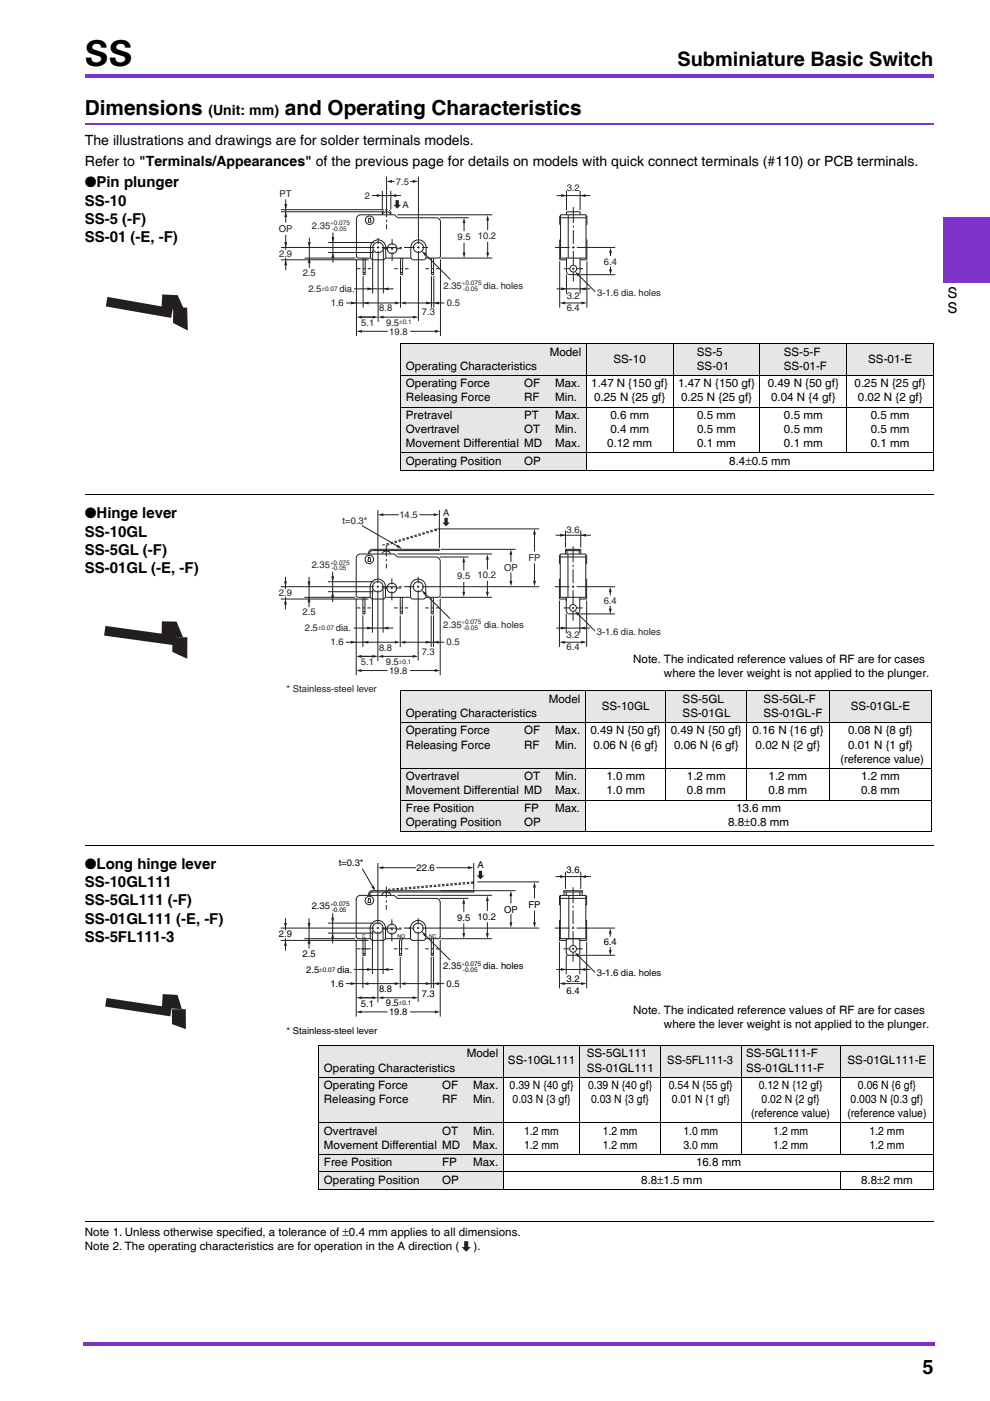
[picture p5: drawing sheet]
<svg xmlns="http://www.w3.org/2000/svg" width="210mm" height="297mm" viewBox="0 0 210 297" stroke-linecap="round" stroke-linejoin="round" font-family="sans-serif">
<g fill="#8033cc">
<path d="M17.7 284.7h.3v.7h-.3z"/>
<path d="M18 284.7h180.3v.7h-180.3z"/>
<path d="M18 15.7h180v.7h-180z"/>
<path d="M200 46h9.9v14h-9.9z"/>
</g>
<path d="M18 25.8h180v2h-180z" fill="#fff"/>
<path d="M18 26.3h180" fill="none" stroke="#8033cc" stroke-width=".42"/>
<path d="M18 103.9h180v2h-180z" fill="#fff"/>
<path d="M18 104.9h180" fill="none" stroke="#000" stroke-width=".21"/>
<path d="M18 178.2h180v2h-180z" fill="#fff"/>
<path d="M18 179.2h180" fill="none" stroke="#000" stroke-width=".21"/>
<path d="M18 258h180v2h-180z" fill="#fff"/>
<path d="M18 259h180" fill="none" stroke="#000" stroke-width=".21"/>
<g fill="#231f20">
<path d="M22.8 63l13.9 2.4-.4 2-13.9-2.4z"/>
<path d="M34.4 62.4l3.3 .2 1.4 3.2-4.8-.4z"/>
<path d="M36.7 65.2h3l.1 4.9-3.1-1.6z"/>
</g>
<g fill="#e6e6e6">
<path d="M85 72.9h39.4v6.7h-39.4z"/>
<path d="M124.4 72.9h18.4v6.7h-18.4z"/>
<path d="M142.8 72.9h18.4v6.7h-18.4z"/>
<path d="M161.2 72.9h18.4v6.7h-18.4z"/>
<path d="M179.6 72.9h18.4v6.7h-18.4z"/>
<path d="M85 79.6h39.4v6.7h-39.4z"/>
<path d="M85 86.3h39.4v9.7h-39.4z"/>
<path d="M85 96h39.4v3.7h-39.4z"/>
</g>
<path d="M84.9 72.9h113.2M84.9 79.6h113.2M85 73v26.6M124.4 72.8v27M142.8 72.8v23.2M161.2 72.8v23.2M179.6 72.8v23.2M198 73v26.6M84.9 86.3h113.2M84.9 96h113.2M84.9 99.7h113.2" fill="none" stroke="#000" stroke-width=".21"/>
<g fill="none" stroke="#231f20" stroke-width=".21">
<path d="M88.7 37.5v14.2M59.6 55.1h18.6M59.6 52.5h19.8M59.6 44.9h21.8M59.6 44.5h21.8M60.6 42.3v4.9M60.6 49.8v3.1M60.6 54.6v2.7M75.6 55v16.2M75.7 57h.8M77 57h.5M77 54.7v3.5h.5v-3.5"/>
<path d="M77 58.6v6.6M77 57.8h.5M78 57h.7M78.2 46.3h.4l.1 .8h-.6zM78.6 54.7v-2.2a1.62 1.62 0 0 1 1.6-1.6 1.62 1.62 0 0 1 1.6 1.6v2.2M79.9 52.5h.6M80.2 50.4v1.3M80.2 52.2v.5M80.2 53.2v15M81 52.5h3.2M81.1 45.5a.96 .96 0 0 1 .9-.6 .96 .96 0 0 1 .9 .6M81.1 44.9v.5"/>
<path d="M81.2 52.7h1.2M81.8 54.7h5.3M81.8 54.7l-.3 .4h-2.6l-.3-.4M82.9 44.9v.5M82.9 52.7h.5M83.2 50.7v1.3M83.2 52.5v.5M83.2 53.5v1.8M83.6 57h.8M83.9 52.7h1.3M84.3 45.5h20.1M84.7 52.5h.5"/>
<path d="M84.9 57h.5M84.9 57.8h.5M84.9 58.6v6.6M85 54.7l-.1 3.5h.5l.1-3.5M85.1 54.7h.1M85.7 52.5h2.3M85.9 57h.8M87.1 54.7v-2.2a1.62 1.62 0 0 1 1.6-1.6 1.62 1.62 0 0 1 1.7 1.6v2.2M87.1 54.7l.4 .4h2.5l.4-.4M88.5 52.5h.5M88.7 52.2v.5M88.7 53.2v14.9"/>
<path d="M89.5 52.5h1.3M90.2 57h.8M90.4 54.7h2.6l.4-.2v-7.4a.9 .9 0 0 0-.9-.9h-8.2l-.6-.7h-7.2a.9 .9 0 0 0-.9 .9l.1 8.1 .4 .2h2.5M91.5 57h.5M91.5 54.7v3.5h.5v-3.5M91.5 58.6v6.6M91.5 57.8h.5M92 58.6v6.6M92.5 57h.8M93.3 46.2h6.1M93.4 55v16.2M93.5 54.7h10.9"/>
<path d="M117.7 52.5h3.1M118.7 54.7h5.8M118.7 55.4v9.8M118.9 45.8h-.2v1.8h.2M118.9 50.9h-.2v4.2h1.5M118.9 54.7v-9.2h5.4v9.2M118.9 46.2h5.4M119.6 57h1.2M120.2 45.5v-.6h2.8v.6M120.2 58.2v4M120.2 54.7v3.1l.4 .4h2l.4-.4-.1-3.1M120.5 45.5v9.2"/>
<path d="M121.3 52.5h.6M121.3 57h.6M121.6 43.9v3.4M121.6 47.8v.5M121.6 48.8v2.9M121.6 52.2v.5M121.6 53.2v3M121.6 56.7v.5M121.6 57.7v2M122.4 52.5h8.1M122.4 57h1.3M123 58.2v4"/>
<path d="M123.1 58.2h7.4M124.3 45.8h.2v1.8h-.2M124.3 50.8l.2 .1v4.2h-1.5M124.5 55.4v9.8"/>
<circle cx="78.4" cy="46.7" r=".9"/>
<circle cx="80.2" cy="52.5" r="1.13"/>
<circle cx="83.2" cy="52.7" r="1.03"/>
<circle cx="88.8" cy="52.5" r="1.06"/>
<circle cx="121.6" cy="57" r=".72"/>
</g>
<path d="M82.9 44.9a1.08 1.08 0 0 0-1.8 0" fill="none" stroke="#231f20" stroke-width=".21" stroke-dasharray=".5 .4" stroke-linecap="butt"/>
<g fill="#231f20">
<path d="M60.3 51.4h.6l-.3 1.1z"/>
<path d="M60.3 43.3h.6l-.3 1.1z"/>
<path d="M60.6 55.1l.3 1.1h-.6z"/>
<path d="M60.6 44.9l.3 1.1h-.6z"/>
</g>
<path d="M65.6 50.4v6.4" fill="none" stroke="#231f20" stroke-width=".21"/>
<g fill="#231f20">
<path d="M65.3 51.4h.6l-.3 1.1z"/>
<path d="M65.6 54.6l.3 1.2h-.6z"/>
</g>
<path d="M70.6 49.3v6.4" fill="none" stroke="#231f20" stroke-width=".21"/>
<g fill="#231f20">
<path d="M70.3 50.3h.6l-.3 1.1z"/>
<path d="M70.6 53.5l.3 1.2h-.6z"/>
</g>
<path d="M118.1 61.2h7.1" fill="none" stroke="#231f20" stroke-width=".21"/>
<g fill="#231f20">
<path d="M119 60.9l1.2 .3-1.2 .3z"/>
<path d="M123.1 61.2l1.1-.3v.7z"/>
</g>
<path d="M75.1 61.2h8.4" fill="none" stroke="#231f20" stroke-width=".21"/>
<g fill="#231f20">
<path d="M77.9 60.9l1.2 .3-1.2 .3z"/>
<path d="M81.3 61.2l1.1-.3v.7z"/>
</g>
<path d="M78.9 41.5h6.2" fill="none" stroke="#231f20" stroke-width=".21"/>
<g fill="#231f20">
<path d="M79.9 41.1l1.2 .4-1.2 .3z"/>
<path d="M82.9 41.5l1.1-.3v.6z"/>
</g>
<path d="M118.1 41.5h7.1M120.2 40.5v4.1M123 40.5v4.1" fill="none" stroke="#231f20" stroke-width=".21"/>
<g fill="#231f20">
<path d="M119 41.2l1.2 .3-1.2 .3z"/>
<path d="M123.1 41.5l1.1-.3v.6z"/>
</g>
<path d="M129.5 53.4v.9M129.5 56.5v.8" fill="none" stroke="#231f20" stroke-width=".21"/>
<g fill="#231f20">
<path d="M129.2 57.1h.6l-.3 1.2z"/>
<path d="M129.5 52.5l.3 1.2h-.6z"/>
</g>
<path d="M119.7 64.2h3.8" fill="none" stroke="#231f20" stroke-width=".21"/>
<g fill="#231f20">
<path d="M123.3 63.9l1.2 .3-1.2 .3z"/>
<path d="M118.7 64.2l1.2-.3v.6z"/>
</g>
<path d="M81.1 67.2h6.7" fill="none" stroke="#231f20" stroke-width=".21"/>
<g fill="#231f20">
<path d="M87.6 66.9l1.1 .3-1.1 .3z"/>
<path d="M80.2 67.2l1.1-.3v.6z"/>
</g>
<path d="M73.4 64.2h10.6" fill="none" stroke="#231f20" stroke-width=".21"/>
<g fill="#231f20">
<path d="M83.8 63.9l1.2 .3-1.2 .3z"/>
<path d="M74.4 63.9l1.2 .3-1.2 .3z"/>
<path d="M77 64.2l1.2-.3v.6z"/>
</g>
<path d="M85.8 64.2h8.5" fill="none" stroke="#231f20" stroke-width=".21"/>
<g fill="#231f20">
<path d="M90.4 63.9l1.1 .3-1.1 .3z"/>
<path d="M84.9 64.2l1.1-.3v.6z"/>
<path d="M92 64.2l1.1-.3v.6z"/>
</g>
<path d="M82.9 38.5h.8M87 38.5h.8" fill="none" stroke="#231f20" stroke-width=".21"/>
<g fill="#231f20">
<path d="M87.6 38.2l1.1 .3-1.1 .3z"/>
<path d="M82 38.5l1.1-.3v.6z"/>
</g>
<path d="M76.5 70.2h5.8M87 70.2h5.5" fill="none" stroke="#231f20" stroke-width=".21"/>
<g fill="#231f20">
<path d="M92.3 69.9l1.1 .3-1.1 .3z"/>
<path d="M75.6 70.2l1.2-.3v.7z"/>
</g>
<path d="M122.7 58.3l3.6 3.6" fill="none" stroke="#231f20" stroke-width=".21"/>
<path d="M122 57.6l1 .6-.4 .4z" fill="#231f20"/>
<path d="M90.1 53.9l5.4 5.4" fill="none" stroke="#231f20" stroke-width=".21"/>
<path d="M89.5 53.2l1 .6-.4 .4z" fill="#231f20"/>
<path d="M98.4 47.1v1.9M98.4 51.5v2.3" fill="none" stroke="#231f20" stroke-width=".21"/>
<g fill="#231f20">
<path d="M98.1 53.6h.6l-.3 1.1z"/>
<path d="M98.4 46.2l.3 1.1h-.6z"/>
</g>
<path d="M103.4 46.5v2.3M103.4 51.2v2.6" fill="none" stroke="#231f20" stroke-width=".21"/>
<g fill="#231f20">
<path d="M103.1 53.6h.6l-.3 1.1z"/>
<path d="M103.4 45.6l.3 1.1h-.6z"/>
</g>
<path d="M64.6 54.7h10.8M69.6 51.4h9.7M69.6 53.5h9.7M79 53v9.2M81.1 40.5v3.9M81.3 53v9.2M82.9 40.5v3.9M76.4 67.2h2.9" fill="none" stroke="#231f20" stroke-width=".21"/>
<path d="M79.1 66.9l1.1 .3-1.1 .3z" fill="#231f20"/>
<path d="M76.5 67.2h2.8" fill="none" stroke="#231f20" stroke-width=".21"/>
<path d="M75.6 67.2l1.2-.3v.6z" fill="#231f20"/>
<path d="M82 37.5v8.6M82 46.6v.5M82 47.6v1" fill="none" stroke="#231f20" stroke-width=".21"/>
<g fill="#231f20">
<path d="M83.9 42.4h.7v1h.4l-.8 .8-.7-.8h.4z"/>
<path d="M22.4 132.7l15.1 2.1-.3 2-15.1-2z"/>
<path d="M34.3 131.7l3.1 .1 1.4 3.3-4.5-.1z"/>
<path d="M36.6 135.1h3.1v4.6l-3.2-1.5z"/>
</g>
<path d="M81.1 115.6l11.4-3.5M82 115.6l10.6-3.2M92.5 112.1l.1 .3" fill="none" stroke="#231f20" stroke-width=".21" stroke-dasharray=".5 .4" stroke-linecap="butt"/>
<g fill="none" stroke="#231f20" stroke-width=".21">
<path d="M78.2 118.2h.3l.1 .8h-.6zM78.4 117.4v-.1a.63 .63 0 0 1 .6-.6h14.2v-.2h-14.2a.92 .92 0 0 0-.9 .9M80.1 108.1v15.5M82.8 117.4a1 1 0 0 0-.9-.6 1 1 0 0 0-.9 .6M84.3 117.4h20.1M92.8 112.1h21.6M93.2 118.1h6.2M93.5 116.5h15.9M118.8 117.7h-.1v1.8h.1M118.8 118.1h5.4M119.9 117.5v-1h3.3v1M119.9 116.7h3.3"/>
<path d="M120.1 116.5v.2M120.3 116.7v.8M120.5 117.5v9.1M121.6 115.8v3.4M121.6 119.7v.5M122.8 116.7v.8M123 116.5v.2M124.2 117.7h.2v1.8h-.2M59.5 127h18.7M59.5 124.4h19.9M60.5 122.3v2.6M60.5 126.6v2.6"/>
<path d="M75.5 126.9v16.3M75.7 128.9h.7M76.9 128.9h.5M77 129.7h.4M77 126.6v3.5h.4v-3.5M77 130.5v6.7M77.9 128.9h.8M78.5 126.6v-2.2a1.62 1.62 0 0 1 1.6-1.6 1.62 1.62 0 0 1 1.7 1.6v2.2M79.9 124.4h.5M80.1 124.1v.5M80.1 125.1v15.1M80.9 124.4h3.2"/>
<path d="M81.1 124.7h1.2M81.8 126.6h5.3M81.8 126.6l-.4 .4h-2.5l-.4-.4M82.8 124.7h.6M83.1 122.6v1.3M83.1 124.4v.5M83.1 125.4v1.9M83.6 128.9h.7M83.9 124.7h1.3M84.6 124.4h.6M84.8 128.9h.6M84.9 130.5v6.7"/>
<path d="M84.9 129.7h.4M85 126.6l-.1 3.5h.4l.1-3.5M85.1 126.6v.1M85.7 124.4h2.2M85.8 128.9h.8M87.1 126.6l.3 .4h2.6l.3-.4M87.1 126.6v-2.2a1.62 1.62 0 0 1 1.6-1.6 1.62 1.62 0 0 1 1.6 1.6v2.2M88.4 124.4h.5M88.7 122.3v1.3M88.7 124.1v.5M88.7 125.1v14.9M89.4 124.4h25"/>
<path d="M90.2 128.9h.7M90.3 126.6h2.6l.4-.2 .1-7.4a.9 .9 0 0 0-.9-.9h-8.2l-.6-.6h-7.2a.9 .9 0 0 0-1 .9l.1 8 .4 .2h2.5M91.4 128.9h.6M91.5 126.6v3.5h.4v-3.5M91.5 130.5v6.7M91.5 129.7h.4M92 130.5v6.7M92.5 128.9h.7M93.4 126.9v16.3M93.4 126.6h11M117.7 124.4h3.1M118.7 126.6h5.7"/>
<path d="M118.7 127.3v9.9M118.8 122.8h-.1v4.2h1.4M118.8 126.6v-9.1h5.4v9.1M119.5 128.9h1.3M120.1 130.2v4M121.3 124.4h.5M121.3 128.9h.5M121.6 120.7v2.9M121.6 124.1v.5M121.6 125.1v3M121.6 128.6v.5M121.6 129.7v1.9"/>
<path d="M122.3 124.4h8.1M122.3 128.9h1.3M122.9 126.6l.1 3.1-.5 .4h-2l-.4-.4 .1-3.1M123 130.2v4M123.1 130.2h7.3M124.2 122.8h.2v4.2h-1.4M124.4 127.3v9.9"/>
<circle cx="78.3" cy="118.6" r=".9"/>
<circle cx="80.1" cy="124.4" r="1.13"/>
<circle cx="83.1" cy="124.7" r="1.03"/>
<circle cx="88.7" cy="124.4" r="1.06"/>
<circle cx="121.5" cy="128.9" r=".72"/>
</g>
<g fill="#231f20">
<path d="M60.2 123.3h.7l-.3 1.1z"/>
<path d="M60.5 127l.4 1.2h-.7z"/>
</g>
<path d="M65.5 122.3v6.4" fill="none" stroke="#231f20" stroke-width=".21"/>
<g fill="#231f20">
<path d="M65.2 123.3h.7l-.3 1.1z"/>
<path d="M65.5 126.6l.4 1.1h-.7z"/>
</g>
<path d="M70.6 121.2v6.4" fill="none" stroke="#231f20" stroke-width=".21"/>
<g fill="#231f20">
<path d="M70.3 122.2h.6l-.3 1.1z"/>
<path d="M70.6 125.5l.3 1.1h-.7z"/>
</g>
<path d="M118 133.2h7.2" fill="none" stroke="#231f20" stroke-width=".21"/>
<g fill="#231f20">
<path d="M119 132.9l1.1 .3-1.1 .3z"/>
<path d="M123 133.2l1.2-.3v.6z"/>
</g>
<path d="M75 133.2h8.4" fill="none" stroke="#231f20" stroke-width=".21"/>
<g fill="#231f20">
<path d="M77.9 132.9l1.1 .3-1.1 .3z"/>
<path d="M81.2 133.2l1.2-.3v.6z"/>
</g>
<path d="M117.8 113.5h7.5M119.9 112.5v3.6M123.2 112.5v3.6" fill="none" stroke="#231f20" stroke-width=".21"/>
<g fill="#231f20">
<path d="M118.8 113.2l1.1 .3-1.1 .3z"/>
<path d="M123.2 113.5l1.1-.3v.6z"/>
</g>
<path d="M129.4 125.4v.8M129.4 128.4v.9" fill="none" stroke="#231f20" stroke-width=".21"/>
<g fill="#231f20">
<path d="M129.1 129h.6l-.3 1.2z"/>
<path d="M129.4 124.4l.3 1.2h-.6z"/>
</g>
<path d="M119.6 136.2h3.9" fill="none" stroke="#231f20" stroke-width=".21"/>
<g fill="#231f20">
<path d="M123.3 135.9l1.1 .3-1.1 .3z"/>
<path d="M118.7 136.2l1.1-.3v.6z"/>
</g>
<path d="M81.1 139.2h6.6" fill="none" stroke="#231f20" stroke-width=".21"/>
<g fill="#231f20">
<path d="M87.5 138.9l1.2 .3-1.2 .3z"/>
<path d="M80.1 139.2l1.2-.3v.6z"/>
</g>
<path d="M76.4 139.2h2.8" fill="none" stroke="#231f20" stroke-width=".21"/>
<path d="M79 138.9l1.1 .3-1.1 .3z" fill="#231f20"/>
<path d="M76.5 139.2h2.7" fill="none" stroke="#231f20" stroke-width=".21"/>
<path d="M75.5 139.2l1.2-.3v.6z" fill="#231f20"/>
<path d="M73.4 136.2h10.6" fill="none" stroke="#231f20" stroke-width=".21"/>
<g fill="#231f20">
<path d="M83.8 135.9l1.1 .3-1.1 .3z"/>
<path d="M74.4 135.9l1.1 .3-1.1 .3z"/>
<path d="M77 136.2l1.1-.3v.6z"/>
</g>
<path d="M81.1 109.1h3.5M89 109.1h3.2" fill="none" stroke="#231f20" stroke-width=".21"/>
<g fill="#231f20">
<path d="M92 108.8l1.1 .3-1.1 .3z"/>
<path d="M80.1 109.1l1.2-.3v.6z"/>
</g>
<path d="M76.5 142.2h5.7M87 142.2h5.4" fill="none" stroke="#231f20" stroke-width=".21"/>
<g fill="#231f20">
<path d="M92.2 141.9l1.2 .3-1.2 .3z"/>
<path d="M75.5 142.2l1.2-.3v.6z"/>
</g>
<path d="M122.6 130.2l3.6 3.6" fill="none" stroke="#231f20" stroke-width=".21"/>
<path d="M121.9 129.5l1.1 .6-.5 .5z" fill="#231f20"/>
<path d="M90.1 125.8l5.4 5.4" fill="none" stroke="#231f20" stroke-width=".21"/>
<path d="M89.4 125.1l1.1 .6-.5 .5z" fill="#231f20"/>
<path d="M98.4 119v1.9M98.4 123.4v2.3" fill="none" stroke="#231f20" stroke-width=".21"/>
<g fill="#231f20">
<path d="M98.1 125.5h.6l-.3 1.1z"/>
<path d="M98.4 118.1l.3 1.1h-.6z"/>
</g>
<path d="M103.4 118.5v2.2M103.4 123.2v2.5" fill="none" stroke="#231f20" stroke-width=".21"/>
<g fill="#231f20">
<path d="M103.1 125.5h.6l-.3 1.1z"/>
<path d="M103.4 117.5l.3 1.2h-.6z"/>
</g>
<path d="M108.4 117.4v1.7M64.5 126.6h10.9M69.5 123.3h9.8M69.5 125.5h9.8M79 125v9.2M81.3 124.9v9.2M108.4 121.4v2" fill="none" stroke="#231f20" stroke-width=".21"/>
<g fill="#231f20">
<path d="M108.1 123.2h.6l-.3 1.1z"/>
<path d="M108.4 116.5l.3 1.1h-.6z"/>
</g>
<path d="M113.4 113.1v3.8M113.4 119.4v4" fill="none" stroke="#231f20" stroke-width=".21"/>
<g fill="#231f20">
<path d="M113.1 123.2h.6l-.3 1.1z"/>
<path d="M113.4 112.2l.3 1.1h-.6z"/>
</g>
<path d="M76.8 111.4l7.6 4.5M93.2 108.1v8.1" fill="none" stroke="#231f20" stroke-width=".21"/>
<path d="M84.4 115.5l.8 .8-1.1-.3z" fill="#231f20"/>
<path d="M81.9 115.6v2.4M81.9 118.5v.5M81.9 119.5v1M85.8 136.2h8.4" fill="none" stroke="#231f20" stroke-width=".21"/>
<g fill="#231f20">
<path d="M90.3 135.9l1.2 .3-1.2 .3z"/>
<path d="M84.8 136.2l1.2-.3v.6z"/>
<path d="M91.9 136.2l1.2-.3v.6z"/>
<path d="M94.3 109.8h.7v1h.4l-.8 .8-.8-.8h.5z"/>
</g>
<g fill="#e6e6e6">
<path d="M85 146.5h39.2v6.7h-39.2z"/>
<path d="M124.2 146.5h17v6.7h-17z"/>
<path d="M141.2 146.5h17.2v6.7h-17.2z"/>
<path d="M158.4 146.5h17.5v6.7h-17.5z"/>
<path d="M175.9 146.5h21.8v6.7h-21.8z"/>
<path d="M85 153.2h39.2v9.7h-39.2z"/>
<path d="M85 162.9h39.2v6.7h-39.2z"/>
<path d="M85 169.6h39.2v6.7h-39.2z"/>
</g>
<path d="M84.9 146.5h112.9M84.9 153.2h112.9M85 146.6v29.6M124.2 146.4v30M141.2 146.4v23.3M158.4 146.4v23.3M175.9 146.4v23.3M197.7 146.6v29.6M84.9 162.9h112.9M84.9 169.6h112.9M84.9 176.3h112.9" fill="none" stroke="#000" stroke-width=".21"/>
<g fill="none" stroke="#231f20" stroke-width=".21">
<path d="M59.5 199.4h18.7M59.5 196.8h19.9M60.5 194.7v2.5M60.5 198.9v2.7M75.5 199.3v16.2M77 199v3.5h.4v-3.5M78.2 190.5h.3l.1 .8h-.6zM78.2 189.8a.79 .79 0 0 1 .7-.9h21.6v.2h-21.6a.53 .53 0 0 0-.4 .7M78.5 199v-2.2a1.62 1.62 0 0 1 1.6-1.6 1.62 1.62 0 0 1 1.7 1.6v2.2M78.5 199l.4 .4h2.5l.4-.4M78.5 199h-2.5l-.4-.2v-8.1a.9 .9 0 0 1 .9-.9h7.2l.6 .7h8.2a.9 .9 0 0 1 .9 .9l-.1 7.4-.4 .2h-2.6M79.9 196.8h.5"/>
<path d="M80.1 183v13M80.1 196.5v.5M80.1 197.5v15M80.9 196.8h3.2M81 189.8a.92 .92 0 0 1 .9-.7 .92 .92 0 0 1 .9 .7M81.1 197h1.2M81.8 199h5.3M82.8 197h.6M83.1 194.9v1.3M83.1 196.7v.5M83.1 197.7v1.9M83.9 197h1.3"/>
<path d="M84.3 189.8h20.1M84.6 196.8h.6M84.9 199l-.2 .6v2.9h.5v-2.9l.2-.6M85.7 196.8h2.2M87.1 199v-2.2a1.62 1.62 0 0 1 1.6-1.6 1.62 1.62 0 0 1 1.6 1.6v2.2M87.1 199l.3 .4h2.6l.3-.4M88.4 196.8h.5M88.7 194.7v1.3M88.7 196.5v.5M88.7 197.5v14.9M89.4 196.8h25M91.5 199v3.5h.4v-3.5"/>
<path d="M93.2 190.5h6.2M93.4 199.3v16.2M93.4 199h11M93.5 188.8h15.9M100.4 187v.2M101.2 187h13.2M117.7 196.8h3.1M118.7 199.7v9.8M118.8 190h-.1v1.8h.1M118.8 195.2h-.1v4.2h1.4M118.8 189.8h5.4v9.2h-5.4zM118.8 190.5h5.4"/>
<path d="M119.6 189.8v-.9h3.9v.9M119.6 189.1h3.9M120.1 189.1v.7M120.3 199h2.5l.2 .2v3l-.4 .3h-2.1l-.4-.3v-3zM120.7 189.8v9.2M121.3 196.8h.5M121.6 188.1v3.4M121.6 192v.5M121.6 193v2.9M121.6 196.4v.5M121.6 197.4v3M122.3 196.8h8.1"/>
<path d="M123 189.1v.7M124.2 190h.2v1.8h-.2M124.2 195.2h.2v4.2h-1.4M124.4 199.7v9.8M75.7 201.2h.7M76.9 201.2h.5M77 202.9v6.6M77 202.2h.4M77.9 201.2h.8M83.6 201.2h.7M84.7 202.2h.5M84.8 201.2h.6"/>
<path d="M84.9 202.9v6.6M85.8 201.2h.8M90.2 201.2h.7M91.4 201.2h.6M91.5 202.9v6.6M91.5 202.2h.4M92 202.9v6.6M92.5 201.2h.7M119.5 201.2h1.3M120.1 202.5v4.1M121.3 201.2h.5M121.6 200.9v.5"/>
<path d="M121.6 201.9v2M122.3 201.2h1.3M123 202.5v4.1M123.1 202.5h7.3"/>
<circle cx="78.3" cy="190.9" r=".9"/>
<circle cx="80.1" cy="196.8" r="1.12"/>
<circle cx="83.1" cy="197" r="1.03"/>
<circle cx="88.7" cy="196.8" r="1.06"/>
<circle cx="121.5" cy="201.2" r=".72"/>
</g>
<path d="M82.3 188.6l18.1-1.6M82.3 188.8l18.1-1.6" fill="none" stroke="#231f20" stroke-width=".21" stroke-dasharray=".5 .4" stroke-linecap="butt"/>
<path d="M76.6 201.2h1.4" fill="none" stroke="#231f20" stroke-width=".21" stroke-dasharray="9.1 1.8 1.8 1.8"/>
<g fill="#231f20">
<path d="M60.2 195.7h.7l-.3 1.1z"/>
<path d="M60.5 199.4l.4 1.1h-.7z"/>
</g>
<path d="M65.5 194.7v6.4" fill="none" stroke="#231f20" stroke-width=".21"/>
<g fill="#231f20">
<path d="M65.2 195.7h.7l-.3 1.1z"/>
<path d="M65.5 198.9l.4 1.2h-.7z"/>
</g>
<path d="M70.6 193.6v6.4" fill="none" stroke="#231f20" stroke-width=".21"/>
<g fill="#231f20">
<path d="M70.3 194.6h.6l-.3 1.1z"/>
<path d="M70.6 197.8l.3 1.2h-.7z"/>
</g>
<path d="M118 205.5h7.2" fill="none" stroke="#231f20" stroke-width=".21"/>
<g fill="#231f20">
<path d="M119 205.2l1.1 .3-1.1 .4z"/>
<path d="M123 205.6l1.2-.4v.7z"/>
</g>
<path d="M75 205.5h8.4" fill="none" stroke="#231f20" stroke-width=".21"/>
<g fill="#231f20">
<path d="M77.9 205.2l1.1 .3-1.1 .4z"/>
<path d="M81.2 205.6l1.2-.4v.7z"/>
</g>
<path d="M117.8 185.9h7.5M119.9 184.9v3.6M123.2 184.9v3.6" fill="none" stroke="#231f20" stroke-width=".21"/>
<g fill="#231f20">
<path d="M118.8 185.5l1.1 .4-1.1 .3z"/>
<path d="M123.2 185.9l1.1-.3v.6z"/>
</g>
<path d="M129.4 197.7v.9M129.4 200.8v.8" fill="none" stroke="#231f20" stroke-width=".21"/>
<g fill="#231f20">
<path d="M129.1 201.4h.6l-.3 1.2z"/>
<path d="M129.4 196.8l.3 1.2h-.6z"/>
</g>
<path d="M119.6 208.5h3.9" fill="none" stroke="#231f20" stroke-width=".21"/>
<g fill="#231f20">
<path d="M123.3 208.2l1.1 .3-1.1 .3z"/>
<path d="M118.7 208.5l1.1-.3v.7z"/>
</g>
<path d="M81.1 211.5h6.6" fill="none" stroke="#231f20" stroke-width=".21"/>
<g fill="#231f20">
<path d="M87.5 211.2l1.2 .3-1.2 .3z"/>
<path d="M80.1 211.5l1.2-.3v.7z"/>
</g>
<path d="M76.4 211.5h2.8" fill="none" stroke="#231f20" stroke-width=".21"/>
<path d="M79 211.2l1.1 .3-1.1 .3z" fill="#231f20"/>
<path d="M76.5 211.5h2.7" fill="none" stroke="#231f20" stroke-width=".21"/>
<path d="M75.5 211.5l1.2-.3v.7z" fill="#231f20"/>
<path d="M73.4 208.5h10.6" fill="none" stroke="#231f20" stroke-width=".21"/>
<g fill="#231f20">
<path d="M83.8 208.2l1.1 .3-1.1 .3z"/>
<path d="M74.4 208.2l1.1 .3-1.1 .3z"/>
<path d="M77 208.5l1.1-.3v.7z"/>
</g>
<path d="M81.1 184h7.1M92.6 184h6.9" fill="none" stroke="#231f20" stroke-width=".21"/>
<g fill="#231f20">
<path d="M99.3 183.7l1.1 .3-1.1 .3z"/>
<path d="M80.1 184l1.2-.3v.6z"/>
</g>
<path d="M76.5 214.5h5.7M87 214.5h5.4" fill="none" stroke="#231f20" stroke-width=".21"/>
<g fill="#231f20">
<path d="M92.2 214.2l1.2 .3-1.2 .4z"/>
<path d="M75.5 214.6l1.2-.4v.7z"/>
</g>
<path d="M122.6 202.6l3.6 3.6" fill="none" stroke="#231f20" stroke-width=".21"/>
<path d="M121.9 201.9l1.1 .6-.5 .4z" fill="#231f20"/>
<path d="M90.1 198.2l5.4 5.4" fill="none" stroke="#231f20" stroke-width=".21"/>
<path d="M89.4 197.5l1.1 .6-.5 .4z" fill="#231f20"/>
<path d="M98.4 191.4v1.9M98.4 195.8v2.3" fill="none" stroke="#231f20" stroke-width=".21"/>
<g fill="#231f20">
<path d="M98.1 197.9h.6l-.3 1.1z"/>
<path d="M98.4 190.5l.3 1.1h-.6z"/>
</g>
<path d="M103.4 190.8v2.3M103.4 195.5v2.6" fill="none" stroke="#231f20" stroke-width=".21"/>
<g fill="#231f20">
<path d="M103.1 197.9h.6l-.3 1.1z"/>
<path d="M103.4 189.9l.3 1.1h-.6z"/>
</g>
<path d="M64.5 199h10.9M69.5 195.7h9.8M69.5 197.8h9.8M79 197.3v9.2M81.3 197.3v9.2M108.4 189.8v1.7M108.4 193.8v2" fill="none" stroke="#231f20" stroke-width=".21"/>
<g fill="#231f20">
<path d="M108.1 195.6h.6l-.3 1.1z"/>
<path d="M108.4 188.8l.3 1.2h-.6z"/>
</g>
<path d="M113.4 188v2.5M113.4 193.1v2.7" fill="none" stroke="#231f20" stroke-width=".21"/>
<g fill="#231f20">
<path d="M113.1 195.6h.6l-.3 1.1z"/>
<path d="M113.4 187l.3 1.2h-.6z"/>
</g>
<path d="M76.8 184.2l2.3 3.9M100.5 183v5.6" fill="none" stroke="#231f20" stroke-width=".21"/>
<path d="M78.8 188.1l.5-.3 .3 1.1z" fill="#231f20"/>
<path d="M81.9 187.9v2.5M81.9 190.9v.5M81.9 191.9v1M85.8 208.5h8.4" fill="none" stroke="#231f20" stroke-width=".21"/>
<g fill="#231f20">
<path d="M90.3 208.2l1.2 .3-1.2 .3z"/>
<path d="M84.8 208.5l1.2-.3v.7z"/>
<path d="M91.9 208.5l1.2-.3v.7z"/>
<path d="M101.6 184.6h.7v1h.4l-.8 .8-.8-.8h.5z"/>
</g>
<g fill="#e6e6e6">
<path d="M67.6 221.7h39.2v6.6h-39.2z"/>
<path d="M106.8 221.7h16.2v6.6h-16.2z"/>
<path d="M123 221.7h17.1v6.6h-17.1z"/>
<path d="M140.1 221.7h17.1v6.6h-17.1z"/>
<path d="M157.2 221.7h21v6.6h-21z"/>
<path d="M178.2 221.7h19.8v6.6h-19.8z"/>
<path d="M67.6 228.3h39.2v9.8h-39.2z"/>
<path d="M67.6 238.1h39.2v6.7h-39.2z"/>
<path d="M67.6 244.8h39.2v3.7h-39.2z"/>
<path d="M67.6 248.5h39.2v3.7h-39.2z"/>
</g>
<g fill="none" stroke="#000" stroke-width=".21">
<path d="M67.5 221.7h130.6M67.5 228.3h130.6M67.5 238.1h130.6M67.6 221.8v30.3M106.8 221.6v30.7M123 221.6v23.2M140.1 221.6v23.2M157.2 221.6v23.2M178.2 221.6v23.2M198 221.8v30.3M67.5 244.8h130.6M67.5 248.5h130.6"/>
<path d="M67.5 252.2h130.6M178.2 248.4v3.9"/>
</g>
<g fill="#231f20">
<path d="M22.6 211.6l13.8 2.1-.3 1.8-13.8-2.1z"/>
<path d="M34.5 210.8l3.2 .2 .9 3-4.3-.3z"/>
<path d="M36.5 214h2.9v4.2l-2.9-1.1z"/>
<path d="M98.5 263.2h.8v1.2h.6l-1 1-1-1h.6z"/>
</g>
<text font-size="7.4" x="18" y="13.9">SS</text>
<g font-size="4.4">
<text x="18" y="24.4">Dimensions</text>
<text x="60.4" y="24.4">and Operating Characteristics</text>
</g>
<g font-size="4.2">
<text x="143.7" y="13.9">Subminiature Basic Switch</text>
<text x="195.6" y="291.3">5</text>
</g>
<g font-size="3.2">
<text x="18" y="39.7">●Pin plunger</text>
<text x="18" y="43.6">SS-10</text>
<text x="18" y="47.5">SS-5 (-F)</text>
<text x="18" y="51.4">SS-01 (-E, -F)</text>
<text x="200.9" y="63.1">S</text>
<text x="200.9" y="66.3">S</text>
<text x="18" y="109.9">●Hinge lever</text>
<text x="18" y="113.8">SS-10GL</text>
<text x="18" y="117.7">SS-5GL (-F)</text>
<text x="18" y="121.5">SS-01GL (-E, -F)</text>
<text x="18" y="184.2">●Long hinge lever</text>
<text x="18" y="188.1">SS-10GL111</text>
<text x="18" y="192">SS-5GL111 (-F)</text>
<text x="18" y="195.8">SS-01GL111 (-E, -F)</text>
<text x="18" y="199.7">SS-5FL111-3</text>
</g>
<g font-size="3">
<text x="44.2" y="24.4">(Unit: mm)</text>
<text x="18" y="30.7">The illustrations and drawings are for solder terminals models.</text>
<text x="18" y="35.1">Refer to &quot;Terminals/Appearances&quot; of the previous page for details on models with quick connect terminals (#110) or PCB terminals.</text>
</g>
<g font-size="2.5">
<text x="116.6" y="75.4">Model</text>
<text x="130.1" y="76.9">SS-10</text>
<text x="147.8" y="75.4">SS-5</text>
<text x="166.2" y="75.4">SS-5-F</text>
<text x="184.1" y="76.9">SS-01-E</text>
<text x="86.1" y="78.4">Operating Characteristics</text>
<text x="86.1" y="82.1">Operating Force</text>
<text x="111.2" y="82.1">OF</text>
<text x="117.7" y="82.1">Max.</text>
<text x="125.4" y="82.1">1.47 N {150 gf}</text>
<text x="143.8" y="82.1">1.47 N {150 gf}</text>
<text x="147.8" y="78.4">SS-01</text>
<text x="162.9" y="82.1">0.49 N {50 gf}</text>
<text x="166.2" y="78.4">SS-01-F</text>
<text x="181.3" y="82.1">0.25 N {25 gf}</text>
<text x="86.1" y="85.1">Releasing Force</text>
<text x="86.1" y="88.8">Pretravel</text>
<text x="111.2" y="88.8">PT</text>
<text x="111.2" y="85.1">RF</text>
<text x="117.7" y="88.8">Max.</text>
<text x="117.7" y="85.1">Min.</text>
<text x="126" y="85.1">0.25 N {25 gf}</text>
<text x="129.5" y="88.8">0.6 mm</text>
<text x="144.4" y="85.1">0.25 N {25 gf}</text>
<text x="147.9" y="88.8">0.5 mm</text>
<text x="163.5" y="85.1">0.04 N {4 gf}</text>
<text x="166.3" y="88.8">0.5 mm</text>
<text x="182" y="85.1">0.02 N {2 gf}</text>
<text x="184.7" y="88.8">0.5 mm</text>
<text x="86.1" y="91.8">Overtravel</text>
<text x="86.1" y="94.8">Movement Differential MD</text>
<text x="111.2" y="91.8">OT</text>
<text x="117.7" y="91.8">Min.</text>
<text x="117.7" y="94.8">Max.</text>
<text x="128.8" y="94.8">0.12 mm</text>
<text x="129.5" y="91.8">0.4 mm</text>
<text x="147.9" y="91.8">0.5 mm</text>
<text x="147.9" y="94.8">0.1 mm</text>
<text x="166.3" y="91.8">0.5 mm</text>
<text x="166.3" y="94.8">0.1 mm</text>
<text x="184.7" y="91.8">0.5 mm</text>
<text x="184.7" y="94.8">0.1 mm</text>
<text x="86.1" y="98.5">Operating Position</text>
<text x="111.2" y="98.5">OP</text>
<text x="154.7" y="98.5">8.4±0.5 mm</text>
<text x="134.3" y="140.6">Note. The indicated reference values of RF are for cases</text>
<text x="140.8" y="143.6">where the lever weight is not applied to the plunger.</text>
<text x="116.4" y="149">Model</text>
<text x="144.8" y="149">SS-5GL</text>
<text x="162" y="149">SS-5GL-F</text>
<text x="86.1" y="152">Operating Characteristics</text>
<text x="86.1" y="155.7">Operating Force</text>
<text x="111.2" y="155.7">OF</text>
<text x="117.7" y="155.7">Max.</text>
<text x="125.2" y="155.7">0.49 N {50 gf}</text>
<text x="127.6" y="150.5">SS-10GL</text>
<text x="142.3" y="155.7">0.49 N {50 gf}</text>
<text x="144.8" y="152">SS-01GL</text>
<text x="159.6" y="155.7">0.16 N {16 gf}</text>
<text x="162" y="152">SS-01GL-F</text>
<text x="179.9" y="155.7">0.08 N {8 gf}</text>
<text x="180.4" y="150.5">SS-01GL-E</text>
<text x="86.1" y="158.7">Releasing Force</text>
<text x="111.2" y="158.7">RF</text>
<text x="117.7" y="158.7">Min.</text>
<text x="125.9" y="158.7">0.06 N {6 gf}</text>
<text x="143" y="158.7">0.06 N {6 gf}</text>
<text x="160.3" y="158.7">0.02 N {2 gf}</text>
<text x="178.2" y="161.7">(reference value)</text>
<text x="179.9" y="158.7">0.01 N {1 gf}</text>
<text x="86.1" y="165.4">Overtravel</text>
<text x="111.2" y="165.4">OT</text>
<text x="117.7" y="165.4">Min.</text>
<text x="128.6" y="165.4">1.0 mm</text>
<text x="145.7" y="165.4">1.2 mm</text>
<text x="163" y="165.4">1.2 mm</text>
<text x="182.6" y="165.4">1.2 mm</text>
<text x="86.1" y="168.4">Movement Differential MD</text>
<text x="86.1" y="172.1">Free Position</text>
<text x="111.2" y="172.1">FP</text>
<text x="117.7" y="172.1">Max.</text>
<text x="117.7" y="168.4">Max.</text>
<text x="128.6" y="168.4">1.0 mm</text>
<text x="145.7" y="168.4">0.8 mm</text>
<text x="156.1" y="172.1">13.6 mm</text>
<text x="163" y="168.4">0.8 mm</text>
<text x="182.6" y="168.4">0.8 mm</text>
<text x="86.1" y="175.1">Operating Position</text>
<text x="111.2" y="175.1">OP</text>
<text x="154.4" y="175.1">8.8±0.8 mm</text>
<text x="134.3" y="214.9">Note. The indicated reference values of RF are for cases</text>
<text x="140.8" y="217.9">where the lever weight is not applied to the plunger.</text>
<text x="68.7" y="227.2">Operating Characteristics</text>
<text x="99" y="224.2">Model</text>
<text x="107.7" y="225.7">SS-10GL111</text>
<text x="124.4" y="224.2">SS-5GL111</text>
<text x="124.4" y="227.2">SS-01GL111</text>
<text x="141.5" y="225.7">SS-5FL111-3</text>
<text x="158.3" y="224.2">SS-5GL111-F</text>
<text x="158.3" y="227.2">SS-01GL111-F</text>
<text x="179.8" y="225.7">SS-01GL111-E</text>
<text x="68.7" y="230.9">Operating Force</text>
<text x="68.7" y="233.9">Releasing Force</text>
<text x="93.8" y="233.9">RF</text>
<text x="93.8" y="230.9">OF</text>
<text x="100.3" y="233.9">Min.</text>
<text x="100.3" y="230.9">Max.</text>
<text x="108.1" y="230.9">0.39 N {40 gf}</text>
<text x="108.7" y="233.9">0.03 N {3 gf}</text>
<text x="124.8" y="230.9">0.39 N {40 gf}</text>
<text x="125.4" y="233.9">0.03 N {3 gf}</text>
<text x="141.9" y="230.9">0.54 N {55 gf}</text>
<text x="142.5" y="233.9">0.01 N {1 gf}</text>
<text x="160.9" y="230.9">0.12 N {12 gf}</text>
<text x="161.5" y="233.9">0.02 N {2 gf}</text>
<text x="180.4" y="233.9">0.003 N {0.3 gf}</text>
<text x="182" y="230.9">0.06 N {6 gf}</text>
<text x="159.3" y="236.9">(reference value)</text>
<text x="179.7" y="236.9">(reference value)</text>
<text x="68.7" y="240.6">Overtravel</text>
<text x="68.7" y="243.6">Movement Differential MD</text>
<text x="93.8" y="240.6">OT</text>
<text x="100.3" y="243.6">Max.</text>
<text x="100.3" y="240.6">Min.</text>
<text x="111.2" y="240.6">1.2 mm</text>
<text x="111.2" y="243.6">1.2 mm</text>
<text x="127.8" y="240.6">1.2 mm</text>
<text x="127.8" y="243.6">1.2 mm</text>
<text x="144.9" y="240.6">1.0 mm</text>
<text x="144.9" y="243.6">3.0 mm</text>
<text x="164" y="240.6">1.2 mm</text>
<text x="164" y="243.6">1.2 mm</text>
<text x="184.4" y="240.6">1.2 mm</text>
<text x="184.4" y="243.6">1.2 mm</text>
<text x="68.7" y="247.3">Free Position</text>
<text x="68.7" y="251">Operating Position</text>
<text x="93.8" y="247.3">FP</text>
<text x="93.8" y="251">OP</text>
<text x="100.3" y="247.3">Max.</text>
<text x="136" y="251">8.8±1.5 mm</text>
<text x="147.6" y="247.3">16.8 mm</text>
<text x="182.6" y="251">8.8±2 mm</text>
<text x="18" y="262">Note 1. Unless otherwise specified, a tolerance of ±0.4 mm applies to all dimensions.</text>
<text x="18" y="265">Note 2. The operating characteristics are for operation in the A direction (</text>
<text x="100.5" y="265">).</text>
</g>
<g font-size="2" fill="#231f20">
<text x="59.3" y="41.8">PT</text>
<text x="84" y="39.3">7.5</text>
<text x="120.2" y="40.5">3.2</text>
<text x="77.4" y="42.2">2</text>
<text x="85.3" y="44.1">A</text>
<text x="59.1" y="49.2">OP</text>
<text x="66.2" y="48.5">2.35</text>
<text x="97" y="50.9">9.5</text>
<text x="101.4" y="50.7">10.2</text>
<text x="59.2" y="54.5">2.9</text>
<text x="64.2" y="58.5">2.5</text>
<text x="128.1" y="56.1">6.4</text>
<text x="65.4" y="61.9">2.5</text>
<text x="70.2" y="64.9">1.6</text>
<text x="72" y="61.9">dia.</text>
<text x="94.1" y="61.2">2.35</text>
<text x="94.8" y="64.9">0.5</text>
<text x="102.5" y="61.2">dia. holes</text>
<text x="120.2" y="63.4">3.2</text>
<text x="120.2" y="66">6.4</text>
<text x="126.7" y="62.7">3-1.6 dia. holes</text>
<text x="76.6" y="69.1">5.1</text>
<text x="80.4" y="66">8.8</text>
<text x="81.9" y="69">9.5</text>
<text x="82.6" y="71">19.8</text>
<text x="89.5" y="66.8">7.3</text>
<text x="72.7" y="111.1">t=0.3*</text>
<text x="84.7" y="109.8">14.5</text>
<text x="94" y="109.3">A</text>
<text x="120.2" y="113.1">3.6</text>
<text x="112.1" y="118.9">FP</text>
<text x="66.1" y="120.4">2.35</text>
<text x="97" y="122.9">9.5</text>
<text x="101.3" y="122.6">10.2</text>
<text x="106.9" y="121.1">OP</text>
<text x="59.1" y="126.4">2.9</text>
<text x="64.2" y="130.4">2.5</text>
<text x="128" y="128">6.4</text>
<text x="64.6" y="133.9">2.5</text>
<text x="70.1" y="136.8">1.6</text>
<text x="71.2" y="133.9">dia.</text>
<text x="80.4" y="137.9">8.8</text>
<text x="94" y="133.1">2.35</text>
<text x="94.7" y="136.8">0.5</text>
<text x="102.7" y="133.1">dia. holes</text>
<text x="120.2" y="135.3">3.2</text>
<text x="120.2" y="137.9">6.4</text>
<text x="126.6" y="134.6">3-1.6 dia. holes</text>
<text x="76.5" y="141.1">5.1</text>
<text x="81.8" y="140.9">9.5</text>
<text x="82.5" y="142.9">19.8</text>
<text x="89.5" y="138.8">7.3</text>
<text x="60.8" y="146.8">* Stainless-steel lever</text>
</g>
<g font-size="2">
<text x="71.8" y="183.5">t=0.3*</text>
<text x="88.4" y="184.6">22.6</text>
<text x="101.3" y="184.1">A</text>
<text x="120.2" y="185.2">3.6</text>
<text x="66.1" y="192.8">2.35</text>
<text x="97" y="195.2">9.5</text>
<text x="101.3" y="195">10.2</text>
<text x="106.9" y="193.5">OP</text>
<text x="112.1" y="192.5">FP</text>
<text x="59.1" y="198.8">2.9</text>
<text x="64.2" y="202.8">2.5</text>
<text x="128" y="200.4">6.4</text>
<text x="64.9" y="206.2">2.5</text>
<text x="70.1" y="209.2">1.6</text>
<text x="71.5" y="206.2">dia.</text>
<text x="94" y="205.5">2.35</text>
<text x="94.7" y="209.2">0.5</text>
<text x="102.5" y="205.5">dia. holes</text>
<text x="120.2" y="208.1">3.2</text>
<text x="126.6" y="207">3-1.6 dia. holes</text>
<text x="76.5" y="213.4">5.1</text>
<text x="80.4" y="210.3">8.8</text>
<text x="81.8" y="213.3">9.5</text>
<text x="82.5" y="215.3">19.8</text>
<text x="89.5" y="211.4">7.3</text>
<text x="120.2" y="210.7">6.4</text>
<text x="60.8" y="219.2">* Stainless-steel lever</text>
</g>
<g font-size="1.4" fill="#231f20">
<text x="70.1" y="47.8">+0.075</text>
<text x="70.4" y="49">-0.05</text>
<text x="68.2" y="61.7">±0.07</text>
<text x="98" y="60.5">+0.075</text>
<text x="98.3" y="61.7">-0.05</text>
<text x="84.7" y="68.8">±0.1</text>
<text x="70" y="119.7">+0.075</text>
<text x="70.4" y="120.9">-0.05</text>
<text x="67.4" y="133.6">±0.07</text>
<text x="97.9" y="132.4">+0.075</text>
<text x="98.3" y="133.6">-0.05</text>
<text x="84.6" y="140.7">±0.1</text>
</g>
<g font-size="1.4">
<text x="70" y="192.1">+0.075</text>
<text x="70.4" y="193.3">-0.05</text>
<text x="67.7" y="206">±0.07</text>
<text x="97.9" y="204.8">+0.075</text>
<text x="98.2" y="206">-0.05</text>
<text x="84.6" y="213.1">±0.1</text>
</g>
<g font-size="1.1">
<text x="76.8" y="198.8">C</text>
<text x="84.3" y="198.8">NO</text>
<text x="91" y="198.8">NC</text>
</g>
</svg>
